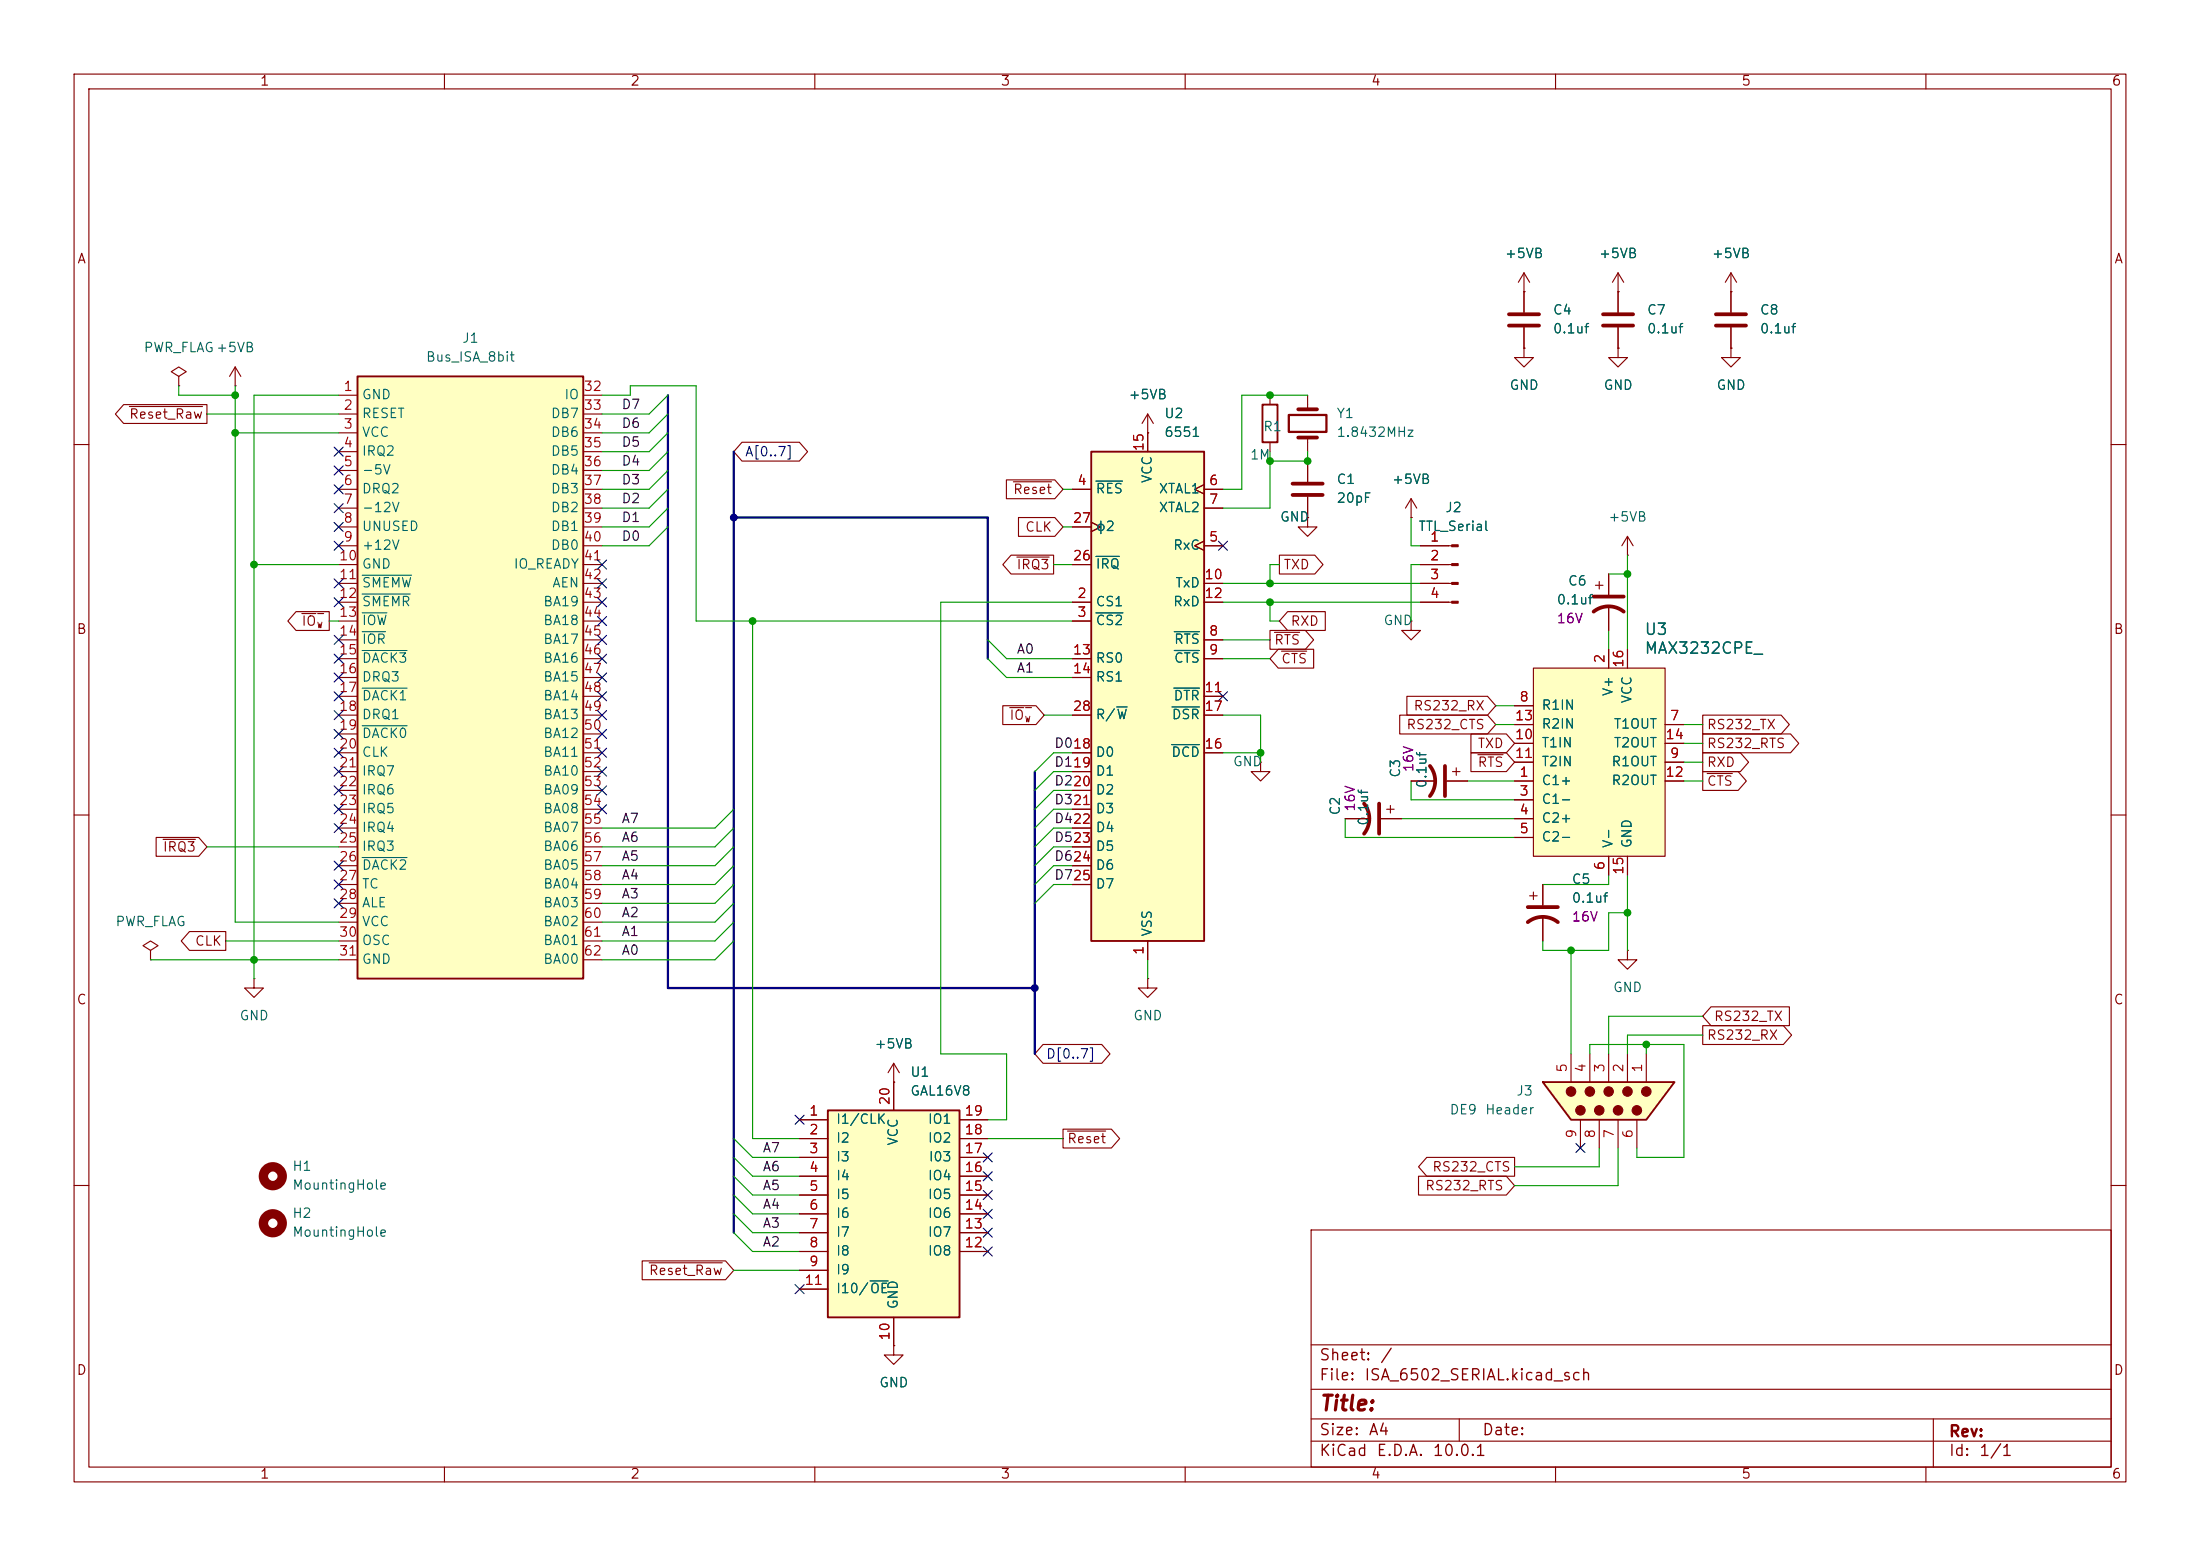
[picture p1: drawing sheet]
<svg xmlns="http://www.w3.org/2000/svg" width="297mm" height="210mm" viewBox="0 0 297 210" stroke-linecap="round" stroke-linejoin="round" font-family="sans-serif">
<g fill="none" stroke="#840000" stroke-width=".15">
<path d="M10 10h277v190h-277zM12 12h273v186h-273zM60 10v2M110 10v2M160 10v2M210 10v2M260 10v2M205.7 39.4h.1M205.7 36.8l-.7 1.3M205.7 36.8l.8 1.3M205.7 36.8v5.4M218.4 39.4h.1"/>
<path d="M218.4 36.8l-.7 1.3M218.4 36.8l.8 1.3M218.4 36.8v2.6M31.7 52.1h.1M31.7 49.5l-.7 1.3M31.7 49.5l.8 1.3M31.7 49.5v2.6M205.7 47v1.3h1.3l-1.3 1.2-1.2-1.2h1.2M205.7 47h.1M205.7 44.2v2.8M218.4 47v1.3h1.3l-1.3 1.2-1.2-1.2h1.2M218.4 47h.1"/>
<path d="M10 60h2M176.5 69.9v1.2h1.3l-1.3 1.3-1.2-1.3h1.2M176.5 69.9h.1M215.4 79h1M215.9 78.5v1M217.2 77.5v2.8M285 60h2M190.5 83.8v1.3h1.3l-1.3 1.3-1.3-1.3h1.3M190.5 83.8h.1M217.2 81.8v3.3M10 110h2M285 110h2"/>
<path d="M34.3 132.1v1.3h1.3l-1.3 1.2-1.3-1.2h1.3M34.3 132.1h.1M120.6 146.1h.1M120.6 143.5l-.7 1.3M120.6 143.5l.8 1.3M120.6 143.5v2.6M10 160h2M177 166h108v32h-108zM285 160h2M60 198v2M110 198v2M120.6 181.6v1.3h1.3l-1.3 1.3-1.2-1.3h1.2"/>
<path d="M120.6 181.6h.1M160 198v2M177 194.5h108M177 191.5h108M177 187.5h108M177 181.5h108M197 191.5v3M210 198v2M260 198v2M261 191.5v6.5"/>
</g>
<path d="M203.7 42.4h4.1M203.7 43.9h4.1M215.1 82.6a3.3 3.3 0 0 1 4.1 0M215.1 80.5h4.1" fill="none" stroke="#840000" stroke-width=".51"/>
<circle cx="36.8" cy="158.7" r="1.27" fill="none" stroke="#840000" stroke-width="1.3"/>
<path d="M208.3 146.1h17.8l-3.9 5h-10.1z" fill="#ffffc2"/>
<path d="M208.3 146.1h17.8l-3.9 5h-10.1z" fill="none" stroke="#840000" stroke-width=".25"/>
<g fill="#840000" stroke="#840000" stroke-width=".15">
<path d="M196 73.5h.8v.3h-.8z"/>
<path d="M196 76.1h.8v.2h-.8z"/>
<path d="M196 78.6h.8v.3h-.8z"/>
<path d="M196 81.2h.8v.2h-.8z"/>
<circle cx="222.2" cy="147.3" r=".63"/>
<circle cx="219.7" cy="147.3" r=".63"/>
<circle cx="217.2" cy="147.3" r=".63"/>
<circle cx="214.6" cy="147.3" r=".63"/>
<circle cx="212.1" cy="147.3" r=".63"/>
<circle cx="221" cy="149.9" r=".63"/>
<circle cx="218.4" cy="149.9" r=".63"/>
<circle cx="215.9" cy="149.9" r=".63"/>
<circle cx="213.4" cy="149.9" r=".63"/>
</g>
<g fill="none" stroke="#840000" stroke-width=".15">
<path d="M233.7 39.4v2.8M154.9 58.4h.1M154.9 55.9l-.7 1.3M154.9 55.9l.8 1.3M154.9 55.9v2.5M233.7 47v1.3h1.2l-1.2 1.2-1.3-1.2h1.3M233.7 47h.1M233.7 44.2v2.8M191.8 73.7h4.2M191.8 76.2h4.2M191.8 78.7h4.2M219.7 74.9h.1"/>
<path d="M219.7 72.4v2.5M219.7 72.4l-.8 1.3M219.7 72.4l.8 1.3M191.8 81.3h4.2M154.9 132.1v1.3h1.3l-1.3 1.2-1.2-1.2h1.2M154.9 132.1h.1M219.7 128.3v1.2h1.3l-1.3 1.3-1.3-1.3h1.3M219.7 128.3h.1M212.1 142.2v3.9M213.4 151.1v3.8M214.6 142.2v3.9M215.9 151.1v3.8"/>
<path d="M217.2 142.2v3.9M218.4 151.1v3.8M219.7 142.2v3.9M221 151.1v3.8M222.2 142.2v3.9"/>
</g>
<path d="M231.6 42.4h4.1M231.6 43.9h4.1" fill="none" stroke="#840000" stroke-width=".51"/>
<circle cx="36.8" cy="165.1" r="1.27" fill="none" stroke="#840000" stroke-width="1.3"/>
<path d="M207 90.2h17.8v25.4h-17.8z" fill="#ffffc2"/>
<g fill="none" stroke="#840000" stroke-width=".15">
<path d="M204.5 97.8h2.5M204.5 95.3h2.5M207 90.2h17.8v25.4h-17.8zM217.2 87.6v2.6M219.7 87.6v2.6M224.8 97.8h2.5M204.5 105.4h2.5M204.5 108h2.5M204.5 110.5h2.5M204.5 113h2.5M204.5 102.9h2.5M204.5 100.3h2.5"/>
<path d="M217.2 115.6v2.5M219.7 115.6v2.5M224.8 105.4h2.5M224.8 102.9h2.5M224.8 100.3h2.5"/>
</g>
<path d="M147.3 61h15.3v66h-15.3z" fill="#ffffc2"/>
<path d="M147.3 61h15.3v66h-15.3z" fill="none" stroke="#840000" stroke-width=".25"/>
<g fill="none" stroke="#840000" stroke-width=".15">
<path d="M154.9 58.4v2.6M144.8 66h2.5M144.8 76.2h2.5M144.8 71.1h2.5M147.3 70.5l1.3 .6-1.3 .7M162.6 73l-1.3 .7 1.3 .6M162.6 65.4l-1.3 .6 1.3 .7M162.6 66h2.5M162.6 73.7h2.5M162.6 68.6h2.5M162.6 78.7h2.5M144.8 81.3h2.5"/>
<path d="M144.8 83.8h2.5M144.8 88.9h2.5M144.8 91.4h2.5M144.8 96.5h2.5M162.6 81.3h2.5M162.6 86.4h2.5M162.6 88.9h2.5M162.6 94h2.5M162.6 96.5h2.5M144.8 101.6h2.5M144.8 104.1h2.5M144.8 106.7h2.5"/>
<path d="M144.8 109.2h2.5M144.8 111.8h2.5M144.8 114.3h2.5M144.8 116.8h2.5M144.8 119.4h2.5M162.6 101.6h2.5M170.2 102.9v1.2h1.2l-1.2 1.3-1.3-1.3h1.3M170.2 102.9h.1M181.6 110.5h3.3M186.4 110.5h2.8M187.2 109.2h1M187.7 108.7v1"/>
<path d="M190.5 105.4h3.3M195.3 105.4h2.8M196.1 104.1h1M196.6 103.6v1M208.3 119.4v2.8M20.3 128.3l1-.7-1-.6-1 .6 1 .7v1.2M20.3 129.5h.1M154.9 127v2.5M206.5 120.9h1M207 120.4v1M208.3 123.7v3.3"/>
</g>
<path d="M148 64.9h3.5M148 75.1h3.1M148 82.7h3.6M150.8 95.4h1.4M158.2 95.4h3.7M158.5 92.9h3.4M158.5 85.3h3.4M158.5 87.8h3.4M158.2 100.5h3.7" fill="none" stroke="#006464" stroke-width=".15"/>
<path d="M184.1 108.5a3.3 3.3 0 0 1 0 4M186.2 108.5v4M193 103.4a3.3 3.3 0 0 1 0 4M195.1 103.4v4M206.2 124.5a3.3 3.3 0 0 1 4.1 0M206.2 122.4h4.1" fill="none" stroke="#840000" stroke-width=".51"/>
<path d="M111.8 149.9h17.7v27.9h-17.7z" fill="#ffffc2"/>
<path d="M111.8 149.9h17.7v27.9h-17.7z" fill="none" stroke="#840000" stroke-width=".25"/>
<g fill="none" stroke="#840000" stroke-width=".15">
<path d="M233.7 39.4h.1M233.7 36.8l-.8 1.3M233.7 36.8l.7 1.3M233.7 36.8v2.6M176.5 62.2v2.8M176.5 67.1v2.8M107.9 151.1h3.9M107.9 153.7h3.9M107.9 156.2h3.9M107.9 158.8h3.9M120.6 146.1v3.8M129.5 151.1h3.8"/>
<path d="M129.5 153.7h3.8M129.5 156.2h3.8M129.5 158.8h3.8M107.9 161.3h3.9M107.9 163.8h3.9M107.9 166.4h3.9M107.9 168.9h3.9M107.9 171.5h3.9M107.9 174h3.9M120.6 177.8v3.8M129.5 161.3h3.8M129.5 163.8h3.8"/>
<path d="M129.5 166.4h3.8M129.5 168.9h3.8"/>
</g>
<path d="M117.5 172.9h2.4" fill="none" stroke="#006464" stroke-width=".15"/>
<path d="M174.5 65.3h4.1M174.5 66.8h4.1" fill="none" stroke="#840000" stroke-width=".51"/>
<path d="M48.3 50.8h30.4v81.3h-30.4z" fill="#ffffc2"/>
<path d="M48.3 50.8h30.4v81.3h-30.4zM170.4 54.6h2.1v5.1h-2.1z" fill="none" stroke="#840000" stroke-width=".25"/>
<g fill="none" stroke="#840000" stroke-width=".15">
<path d="M205.7 39.4h.1M205.7 39.4v2.8M218.4 39.4h.1M218.4 39.4v2.8M233.7 39.4h.1M233.7 39.4v2.8M16.7 54.6h11.2v2.6h-11.2l-1.1-1.3zM17.5 54.9h9.8M24.1 50.8l1-.6-1-.7-1 .7 1 .6v1.3M24.1 52.1h.1M45.7 53.3h2.6M45.7 55.9h2.6"/>
<path d="M45.7 58.4h2.6M78.7 53.3h2.6M78.7 55.9h2.6M78.7 58.4h2.6M100.2 59.7h7.7l1.1 1.3-1.1 1.2h-7.7l-1.1-1.2zM154.9 58.4h.1M154.9 58.4v2.6M171.4 53.3v1.3M171.4 59.7v1.3M176.5 53.3v1.9M176.5 59.1v1.9M205.7 47h.1"/>
<path d="M205.7 44.2v2.8M218.4 47h.1M218.4 44.2v2.8M233.7 47h.1M233.7 44.2v2.8M45.7 61h2.6M45.7 63.5h2.6M45.7 66h2.6M45.7 68.6h2.6M45.7 71.1h2.6M45.7 73.7h2.6M45.7 76.2h2.6"/>
<path d="M45.7 78.7h2.6M78.7 61h2.6M78.7 63.5h2.6M78.7 66h2.6M78.7 68.6h2.6M78.7 71.1h2.6M78.7 73.7h2.6M78.7 76.2h2.6M78.7 78.7h2.6M135.9 64.8h6.5l1.1 1.2-1.1 1.3h-6.5zM136.5 74.9h5.7v2.6h-5.7l-1.1-1.3zM136.8 65h5.2"/>
<path d="M137.3 75.2h4.3M137.5 69.8h4.9l1.1 1.3-1.1 1.3h-4.9zM144.8 66h2.5M144.8 71.1h2.5M144.8 76.2h2.5M147.3 70.5l1.3 .6-1.3 .7M162.6 73l-1.3 .7 1.3 .6M162.6 65.4l-1.3 .6 1.3 .7M162.6 66h2.5M162.6 68.6h2.5M162.6 73.7h2.5M162.6 78.7h2.5"/>
<path d="M172.7 74.9h4.8l1.1 1.3-1.1 1.3h-4.8zM176.5 69.9h.1M176.5 62.2v2.8M176.5 67.1v2.8M190.5 69.9h.1M190.5 67.3l-.8 1.3M190.5 67.3l.8 1.3M190.5 67.3v2.6M191.8 73.7h3.8M191.8 76.2h3.8M191.8 78.7h3.8M217.2 77.5v2.8"/>
<path d="M40 82.5h4.4v2.6h-4.4l-1.1-1.3zM40.8 82.8h1.8M42.9 82.8h.8M45.7 81.3h2.6M45.7 83.8h2.6M45.7 86.4h2.6M45.7 88.9h2.6M45.7 91.4h2.6M45.7 94h2.6M45.7 96.5h2.6M45.7 99.1h2.6M78.7 81.3h2.6"/>
<path d="M78.7 83.8h2.6M78.7 86.4h2.6M78.7 88.9h2.6M78.7 91.4h2.6M78.7 94h2.6M78.7 96.5h2.6M78.7 99.1h2.6M135.4 95.2h4.5l1.1 1.3-1.1 1.3h-4.5zM136.3 95.5h1.9M138.5 95.5h.8M144.8 81.3h2.5M144.8 83.8h2.5"/>
<path d="M144.8 88.9h2.5M144.8 91.4h2.5M144.8 96.5h2.5M162.6 81.3h2.5M162.6 86.4h2.5M162.6 88.9h2.5M162.6 94h2.5M162.6 96.5h2.5M171.4 85.1h4.8l1.1 1.3-1.1 1.2h-4.8zM172.1 85.3h3.3M172.6 87.6h4.7v2.6h-4.7l-1.2-1.3zM173 87.9h3.4"/>
<path d="M173.8 82.5h5.1v2.6h-5.1l-1.1-1.3zM189 96.5h11.8l1.1 1.3-1.1 1.3h-11.8zM189.9 94h10.9l1.1 1.3-1.1 1.2h-10.9zM191.8 81.3h3.8M198.6 99.1h4.8l1.1 1.2-1.1 1.3h-4.8zM204.5 97.8h2.5M204.5 95.3h2.5M217.2 81.8v3.3M217.2 87.6v2.6M219.7 87.6v2.6M224.8 97.8h2.5M229.9 96.5h10.6l1.1 1.3-1.1 1.3h-10.6z"/>
<path d="M229.9 99.1h11.8l1.1 1.2-1.1 1.3h-11.8zM21.1 113h5.7l1.1 1.3-1.1 1.3h-5.7zM22 113.3h4.4M45.7 101.6h2.6M45.7 104.1h2.6M45.7 106.7h2.6M45.7 109.2h2.6M45.7 111.8h2.6M45.7 114.3h2.6M45.7 116.8h2.6M45.7 119.4h2.6M78.7 101.6h2.6"/>
<path d="M78.7 104.1h2.6M78.7 106.7h2.6M78.7 109.2h2.6M78.7 111.8h2.6M78.7 114.3h2.6M78.7 116.8h2.6M78.7 119.4h2.6M144.8 101.6h2.5M144.8 104.1h2.5M144.8 106.7h2.5M144.8 109.2h2.5M144.8 111.8h2.5"/>
<path d="M144.8 114.3h2.5M144.8 116.8h2.5M144.8 119.4h2.5M162.6 101.6h2.5M181.6 110.5h3.3M186.4 110.5h2.8M190.5 105.4h3.3M195.3 105.4h2.8M198.6 101.6h4.8l1.1 1.3-1.1 1.2h-4.8zM199.5 101.9h3.4M204.5 105.4h2.5M204.5 108h2.5"/>
<path d="M204.5 110.5h2.5M204.5 113h2.5M204.5 102.9h2.5M204.5 100.3h2.5M208.3 119.4v2.8M217.2 115.6v2.5M219.7 115.6v2.5M224.8 105.4h2.5M224.8 102.9h2.5M224.8 100.3h2.5M229.9 101.6h5.1l1.1 1.3-1.1 1.2h-5.1zM229.9 104.1h4.8l1.1 1.3-1.1 1.3h-4.8z"/>
<path d="M230.5 104.4h3.4M25.6 125.7h4.9v2.6h-4.9l-1.1-1.3zM45.7 121.9h2.6M45.7 124.5h2.6M45.7 127h2.6M45.7 129.5h2.6M78.7 121.9h2.6M78.7 124.5h2.6M78.7 127h2.6M78.7 129.5h2.6M154.9 127v2.5M208.3 123.7v3.3"/>
<path d="M229.9 138.4h10.9l1.1 1.3-1.1 1.3h-10.9zM231 135.9h10.6v2.5h-10.6l-1.1-1.2zM107.9 151.1h3.9M107.9 153.7h3.9M107.9 156.2h3.9M107.9 158.8h3.9M120.6 146.1h.1M120.6 146.1v3.8M129.5 151.1h3.8M129.5 153.7h3.8M129.5 156.2h3.8M129.5 158.8h3.8"/>
<path d="M140.8 141h7.9l1.1 1.2-1.1 1.3h-7.9l-1.1-1.3zM143.5 152.4h6.5l1.2 1.3-1.2 1.2h-6.5zM144.1 152.7h5.2M191.5 158.7h11.9l1.1 1.3-1.1 1.3h-11.9zM192.6 156.2h11.9v2.6h-11.9l-1.1-1.3zM86.7 170.2h11.2l1.2 1.3-1.2 1.2h-11.2zM87.6 170.4h9.9M107.9 161.3h3.9M107.9 163.8h3.9M107.9 166.4h3.9M107.9 168.9h3.9M107.9 171.5h3.9"/>
<path d="M107.9 174h3.9M120.6 177.8v3.8M129.5 161.3h3.8M129.5 163.8h3.8M129.5 166.4h3.8M129.5 168.9h3.8M120.6 181.6h.1"/>
</g>
<g fill="none" stroke="#006464" stroke-width=".15">
<path d="M48.9 77.6h6.7M148 64.9h3.5M148 75.1h3.1M48.9 80.2h6.5M48.9 82.7h3.3M48.9 85.3h3.1M48.9 87.8h6.1M48.9 92.9h6.1M48.9 98h6.1M148 82.7h3.6M150.8 95.4h1.4M158.2 95.4h3.7"/>
<path d="M158.5 92.9h3.4M158.5 85.3h3.4M158.5 87.8h3.4M48.9 115.7h6.1M158.2 100.5h3.7M117.5 172.9h2.4"/>
</g>
<path d="M175.3 59.1h2.5M175.3 55.2h2.5M216.4 42.4h4.1M216.4 43.9h4.1" fill="none" stroke="#840000" stroke-width=".51"/>
<path d="M174 56h5.1v2.3h-5.1z" fill="none" stroke="#840000" stroke-width=".3"/>
<path d="M90.2 53.3v80.1h49.5M99.1 61v105.4M99.1 69.9h34.2v19M139.7 104.1v38.1" fill="none" stroke="#000084" stroke-width=".3"/>
<g fill="none" stroke="#009600" stroke-width=".15">
<path d="M24.1 52.1v1.2h7.6M27.9 55.9h17.8M31.7 52.1v72.4h14M31.7 58.4h14M45.7 53.3h-11.4v78.8M81.3 53.3h3.8v-1.2h8.9v31.7h50.8M90.2 55.9l-2.6 2.5h-6.3M90.2 53.3l-2.6 2.6h-6.3M90.2 58.4l-2.6 2.6h-6.3M176.5 53.3h-8.9v12.7h-2.5M34.3 76.2h11.4M90.2 68.6l-2.6 2.5h-6.3"/>
<path d="M90.2 63.5l-2.6 2.5h-6.3M90.2 66l-2.6 2.6h-6.3M90.2 71.1l-2.6 2.6h-6.3M90.2 61l-2.6 2.5h-6.3M142.2 76.2h2.6M143.5 71.1h1.3M143.5 66h1.3M165.1 78.7h26.7M171.4 61v7.6h-6.3M172.7 76.2h-1.3v2.5M176.5 61v1.2h-5.1M190.5 69.9v3.8h1.3"/>
<path d="M191.8 76.2h-1.3v7.6M217.2 77.5h2.5M219.7 74.9v12.7M44.4 83.8h1.3M101.6 83.8v69.9h6.3M133.3 86.4l2.6 2.5h8.9M133.3 88.9l2.6 2.5h8.9M141 96.5h3.8M144.8 81.3h-17.8v60.9h8.9v8.9h-2.6M165.1 96.5h5.1v6.4M165.1 88.9h6.3M165.1 81.3h26.7"/>
<path d="M165.1 86.4h6.3M171.4 81.3v2.5h1.3M201.9 97.8h2.6M201.9 95.3h2.6M217.2 85.1v2.5M227.3 97.8h2.6M27.9 114.3h17.8M99.1 114.3l-2.6 2.5h-15.2M99.1 116.8l-2.6 2.6h-15.2M99.1 111.8l-2.6 2.5h-15.2M99.1 109.2l-2.6 2.6h-15.2M99.1 119.4l-2.6 2.5h-15.2"/>
<path d="M144.8 116.8h-2.6l-2.5 2.6M144.8 119.4h-2.6l-2.5 2.5M144.8 101.6h-2.6l-2.5 2.5M144.8 106.7h-2.6l-2.5 2.5M144.8 109.2h-2.6l-2.5 2.6M144.8 114.3h-2.6l-2.5 2.5M144.8 104.1h-2.6l-2.5 2.6M144.8 111.8h-2.6l-2.5 2.5M165.1 101.6h5.1M181.6 110.5v2.5h22.9M189.2 110.5h15.3M190.5 105.4v2.6h14"/>
<path d="M198.1 105.4h6.4M217.2 118.1v1.3h-8.9M219.7 118.1v10.2M227.3 105.4h2.6M227.3 102.9h2.6M227.3 100.3h2.6M20.3 129.5h25.4M30.5 127h15.2M99.1 121.9l-2.6 2.6h-15.2M99.1 124.5l-2.6 2.5h-15.2M99.1 127l-2.6 2.5h-15.2M154.9 129.5v2.6"/>
<path d="M212.1 128.3v13.9M219.7 123.2h-2.5v5.1h-8.9v-1.3M229.9 139.7h-10.2v2.5M229.9 137.2h-12.7v5M99.1 153.7l2.5 2.5h6.3M99.1 156.2l2.5 2.6h6.3M99.1 158.8l2.5 2.5h6.3M133.3 153.7h10.2M214.6 142.2v-1.2h12.7v15.2h-6.3v-1.3M215.9 154.9v2.6h-11.4M218.4 154.9v5.1h-13.9M222.2 141v1.2"/>
<path d="M99.1 166.4l2.5 2.5h6.3M99.1 171.5h8.8M99.1 161.3l2.5 2.5h6.3M99.1 163.8l2.5 2.6h6.3"/>
</g>
<g fill="none" stroke="#000084" stroke-width=".15">
<path d="M45.1 65.4l1.2 1.2M45.1 70.5l1.2 1.2M45.1 73.1l1.2 1.2M45.1 68l1.2 1.2M45.1 78.1l1.2 1.2M45.1 60.4l1.2 1.2M45.1 62.9l1.2 1.2M46.3 65.4l-1.2 1.2M46.3 70.5l-1.2 1.2M46.3 73.1l-1.2 1.2M46.3 68l-1.2 1.2M46.3 78.1l-1.2 1.2"/>
<path d="M46.3 60.4l-1.2 1.2M46.3 62.9l-1.2 1.2M80.7 75.6l1.2 1.2M80.7 78.1l1.2 1.2M81.9 75.6l-1.2 1.2M81.9 78.1l-1.2 1.2M164.5 73.1l1.2 1.2M165.7 73.1l-1.2 1.2M45.1 88.3l1.2 1.2M45.1 93.4l1.2 1.2M45.1 90.8l1.2 1.2M45.1 80.7l1.2 1.2"/>
<path d="M45.1 98.5l1.2 1.2M45.1 95.9l1.2 1.2M45.1 85.8l1.2 1.2M46.3 88.3l-1.2 1.2M46.3 93.4l-1.2 1.2M46.3 90.8l-1.2 1.2M46.3 80.7l-1.2 1.2M46.3 98.5l-1.2 1.2M46.3 95.9l-1.2 1.2M46.3 85.8l-1.2 1.2M80.7 93.4l1.2 1.2M80.7 83.2l1.2 1.2"/>
<path d="M80.7 88.3l1.2 1.2M80.7 90.8l1.2 1.2M80.7 85.8l1.2 1.2M80.7 80.7l1.2 1.2M80.7 98.5l1.2 1.2M80.7 95.9l1.2 1.2M81.9 93.4l-1.2 1.2M81.9 83.2l-1.2 1.2M81.9 88.3l-1.2 1.2M81.9 80.7l-1.2 1.2M81.9 90.8l-1.2 1.2M81.9 85.8l-1.2 1.2"/>
<path d="M81.9 98.5l-1.2 1.2M81.9 95.9l-1.2 1.2M164.5 93.4l1.2 1.2M165.7 93.4l-1.2 1.2M45.1 116.2l1.2 1.2M45.1 111.2l1.2 1.2M45.1 103.5l1.2 1.2M45.1 108.6l1.2 1.2M45.1 106.1l1.2 1.2M45.1 101l1.2 1.2M45.1 118.8l1.2 1.2M46.3 118.8l-1.2 1.2"/>
<path d="M46.3 116.2l-1.2 1.2M46.3 111.2l-1.2 1.2M46.3 103.5l-1.2 1.2M46.3 108.6l-1.2 1.2M46.3 106.1l-1.2 1.2M46.3 101l-1.2 1.2M80.7 103.5l1.2 1.2M80.7 108.6l1.2 1.2M80.7 101l1.2 1.2M80.7 106.1l1.2 1.2M81.9 103.5l-1.2 1.2M81.9 108.6l-1.2 1.2"/>
<path d="M81.9 101l-1.2 1.2M81.9 106.1l-1.2 1.2M45.1 121.3l1.2 1.2M46.3 121.3l-1.2 1.2M107.3 150.5l1.3 1.2M108.6 150.5l-1.3 1.2M132.7 158.1l1.3 1.3M132.7 155.6l1.3 1.2M134 158.1l-1.3 1.3M134 155.6l-1.3 1.2M212.8 154.3l1.2 1.2M214 154.3l-1.2 1.2"/>
<path d="M107.3 173.4l1.3 1.2M108.6 173.4l-1.3 1.2M132.7 168.3l1.3 1.2M132.7 165.8l1.3 1.2M132.7 163.2l1.3 1.2M132.7 160.7l1.3 1.2M134 168.3l-1.3 1.2M134 165.8l-1.3 1.2M134 163.2l-1.3 1.2M134 160.7l-1.3 1.2"/>
</g>
<g fill="#009600" stroke="#009600" stroke-width=".14">
<circle cx="212.1" cy="128.3" r=".46"/>
<circle cx="222.2" cy="141" r=".46"/>
<circle cx="171.4" cy="53.3" r=".46"/>
<circle cx="171.4" cy="62.2" r=".46"/>
<circle cx="176.5" cy="62.2" r=".46"/>
<circle cx="171.4" cy="81.3" r=".46"/>
<circle cx="101.6" cy="83.8" r=".46"/>
<circle cx="219.7" cy="123.2" r=".46"/>
<circle cx="219.7" cy="77.5" r=".46"/>
<circle cx="171.4" cy="78.7" r=".46"/>
<circle cx="170.2" cy="101.6" r=".46"/>
<circle cx="31.7" cy="53.3" r=".46"/>
<circle cx="31.7" cy="58.4" r=".46"/>
<circle cx="34.3" cy="76.2" r=".46"/>
<circle cx="34.3" cy="129.5" r=".46"/>
</g>
<g fill="#000084" stroke="#000084" stroke-width=".14">
<circle cx="99.1" cy="69.9" r=".46"/>
<circle cx="139.7" cy="133.4" r=".46"/>
</g>
<text font-size="2" fill="#840000" x="178" y="190.9">Title:</text>
<g font-size="1.5" fill="#006464">
<text x="221.9" y="86.1">U3</text>
<text x="221.9" y="88.6">MAX3232CPE_</text>
</g>
<g font-size="1.5" fill="#840000">
<text x="178" y="184">Sheet:</text>
<text x="186.2" y="184">/</text>
<text x="178" y="186.7">File:</text>
<text x="184.1" y="186.7">ISA_6502_SERIAL.kicad_sch</text>
<text x="178" y="196.9">KiCad</text>
<text x="178" y="194.1">Size:</text>
<text x="184.7" y="194.1">A4</text>
<text x="185.7" y="196.9">E.D.A.</text>
<text x="193.3" y="196.9">10.0.1</text>
<text x="200" y="194.1">Date:</text>
<text x="263" y="194.3">Rev:</text>
<text x="263" y="196.9">Id:</text>
<text x="267.1" y="196.9">1/1</text>
</g>
<g font-size="1.3" fill="#840000">
<text x="35" y="11.9">1</text>
<text x="85" y="11.9">2</text>
<text x="135" y="11.9">3</text>
<text x="185" y="11.9">4</text>
<text x="235" y="11.9">5</text>
<text x="285" y="11.9">6</text>
<text x="10.3" y="35.9">A</text>
<text x="285.3" y="35.9">A</text>
<text x="17.3" y="56.8">Reset_Raw</text>
<text x="136.7" y="67">Reset</text>
<text x="137.1" y="77.2">IRQ3</text>
<text x="138.3" y="72.1">CLK</text>
<text x="173.2" y="77.2">TXD</text>
<text x="10.3" y="85.9">B</text>
<text x="40.6" y="84.8">IO</text>
<text x="171.9" y="87.3">RTS</text>
<text x="172.9" y="89.9">CTS</text>
<text x="174.1" y="84.8">RXD</text>
<text x="285.3" y="85.9">B</text>
<text x="136.2" y="97.5">IO</text>
<text x="189.8" y="98.7">RS232_CTS</text>
<text x="190.7" y="96.2">RS232_RX</text>
<text x="199.4" y="101.3">TXD</text>
<text x="230.3" y="98.7">RS232_TX</text>
<text x="230.3" y="101.3">RS232_RTS</text>
<text x="199.4" y="103.8">RTS</text>
<text x="230.3" y="103.8">RXD</text>
<text x="230.3" y="106.4">CTS</text>
<text x="21.9" y="115.3">IRQ3</text>
<text x="26.2" y="128">CLK</text>
<text x="10.3" y="135.9">C</text>
<text x="285.3" y="135.9">C</text>
<text x="230.3" y="140.7">RS232_RX</text>
<text x="231.3" y="138.1">RS232_TX</text>
<text x="144" y="154.6">Reset</text>
<text x="192.3" y="161">RS232_RTS</text>
<text x="193.3" y="158.4">RS232_CTS</text>
<text x="87.5" y="172.4">Reset_Raw</text>
<text x="10.3" y="185.9">D</text>
<text x="285.3" y="185.9">D</text>
<text x="35" y="199.9">1</text>
<text x="85" y="199.9">2</text>
<text x="135" y="199.9">3</text>
<text x="185" y="199.9">4</text>
<text x="235" y="199.9">5</text>
<text x="285" y="199.9">6</text>
</g>
<g font-size="1.3" fill="#006464">
<text x="203.1" y="35.2">+5VB</text>
<text x="215.8" y="35.2">+5VB</text>
<text x="231" y="35.2">+5VB</text>
<text x="19.3" y="47.9">PWR_FLAG+5VB</text>
<text x="62.3" y="46.6">J1</text>
<text x="209.6" y="42.8">C4</text>
<text x="209.6" y="45.3">0.1uf</text>
<text x="222.3" y="42.8">C7</text>
<text x="222.3" y="45.3">0.1uf</text>
<text x="237.5" y="42.8">C8</text>
<text x="237.5" y="45.3">0.1uf</text>
<text x="57.4" y="49.1">Bus_ISA_8bit</text>
<text x="203.7" y="52.9">GND</text>
<text x="216.4" y="52.9">GND</text>
<text x="231.6" y="52.9">GND</text>
<text x="48.8" y="54.2">GND</text>
<text x="48.8" y="56.7">RESET</text>
<text x="48.8" y="59.3">VCC</text>
<text x="74.3" y="56.7">DB7</text>
<text x="74.3" y="59.3">DB6</text>
<text x="76.1" y="54.2">IO</text>
<text x="152.3" y="54.2">+5VB</text>
<text x="157.1" y="56.7">U2</text>
<text x="157.1" y="59.3">6551</text>
<text x="170.4" y="58.5">R1</text>
<text x="180.3" y="56.7">Y1</text>
<text x="180.3" y="59.3">1.8432MHz</text>
<text x="48.8" y="61.8">IRQ2</text>
<text x="48.8" y="64.4">-5V</text>
<text x="74.3" y="61.8">DB5</text>
<text x="74.3" y="64.4">DB4</text>
<text x="155.8" y="65.3" transform="rotate(-90 155.8 65.3)">VCC</text>
<text x="168.7" y="62.3">1M</text>
<text x="180.3" y="65.6">C1</text>
<text x="187.8" y="65.6">+5VB</text>
<text x="48.8" y="66.9">DRQ2</text>
<text x="48.8" y="69.4">-12V</text>
<text x="48.8" y="72">UNUSED</text>
<text x="74.3" y="66.9">DB3</text>
<text x="74.3" y="69.4">DB2</text>
<text x="74.3" y="72">DB1</text>
<text x="147.8" y="66.9">RES</text>
<text x="147.8" y="72">ϕ2</text>
<text x="156.3" y="66.9">XTAL1</text>
<text x="156.3" y="69.4">XTAL2</text>
<text x="172.7" y="70.7">GND</text>
<text x="180.3" y="68.2">20pF</text>
<text x="191.4" y="72">TTL_Serial</text>
<text x="195" y="69.4">J2</text>
<text x="217" y="70.7">+5VB</text>
<text x="48.8" y="74.5">+12V</text>
<text x="48.8" y="77.1">GND</text>
<text x="69.3" y="77.1">IO_READY</text>
<text x="74.3" y="74.5">DB0</text>
<text x="147.8" y="77.1">IRQ</text>
<text x="158.3" y="74.5">RxC</text>
<text x="48.8" y="79.6">SMEMW</text>
<text x="48.8" y="82.1">SMEMR</text>
<text x="73.3" y="82.1">BA19</text>
<text x="74.5" y="79.6">AEN</text>
<text x="147.8" y="82.1">CS1</text>
<text x="158.3" y="82.1">RxD</text>
<text x="158.6" y="79.6">TxD</text>
<text x="210.1" y="81.9">0.1uf</text>
<text x="211.6" y="79.3">C6</text>
<text x="48.8" y="84.7">IOW</text>
<text x="48.8" y="87.2">IOR</text>
<text x="48.8" y="89.8">DACK3</text>
<text x="73.3" y="84.7">BA18</text>
<text x="73.3" y="87.2">BA17</text>
<text x="73.3" y="89.8">BA16</text>
<text x="147.8" y="84.7">CS2</text>
<text x="147.8" y="89.8">RS0</text>
<text x="158.4" y="87.2">RTS</text>
<text x="158.4" y="89.8">CTS</text>
<text x="186.7" y="84.7">GND</text>
<text x="48.8" y="92.3">DRQ3</text>
<text x="48.8" y="94.8">DACK1</text>
<text x="73.3" y="92.3">BA15</text>
<text x="73.3" y="94.8">BA14</text>
<text x="147.8" y="92.3">RS1</text>
<text x="158.3" y="94.8">DTR</text>
<text x="218" y="94.1" transform="rotate(-90 218 94.1)">V+</text>
<text x="220.6" y="95" transform="rotate(-90 220.6 95)">VCC</text>
<text x="48.8" y="97.4">DRQ1</text>
<text x="48.8" y="99.9">DACK0</text>
<text x="73.3" y="97.4">BA13</text>
<text x="73.3" y="99.9">BA12</text>
<text x="147.8" y="97.4">R/W</text>
<text x="158.1" y="97.4">DSR</text>
<text x="208" y="96.1">R1IN</text>
<text x="208" y="101.2">T1IN</text>
<text x="208" y="98.7">R2IN</text>
<text x="217.8" y="98.7">T1OUT</text>
<text x="217.8" y="101.2">T2OUT</text>
<text x="48.8" y="102.5">CLK</text>
<text x="48.8" y="105">IRQ7</text>
<text x="48.8" y="107.5">IRQ6</text>
<text x="73.3" y="102.5">BA11</text>
<text x="73.3" y="105">BA10</text>
<text x="73.3" y="107.5">BA09</text>
<text x="147.8" y="102.5">D0</text>
<text x="147.8" y="105">D1</text>
<text x="147.8" y="107.5">D2</text>
<text x="158" y="102.5">DCD</text>
<text x="166.4" y="103.7">GND</text>
<text x="189.3" y="105.1" transform="rotate(-90 189.3 105.1)">C3</text>
<text x="192.9" y="106.5" transform="rotate(-90 192.9 106.5)">0.1uf</text>
<text x="208" y="106.3">C1+</text>
<text x="208" y="103.7">T2IN</text>
<text x="217.5" y="103.7">R1OUT</text>
<text x="217.5" y="106.3">R2OUT</text>
<text x="48.8" y="110.1">IRQ5</text>
<text x="48.8" y="112.6">IRQ4</text>
<text x="73.3" y="110.1">BA08</text>
<text x="73.3" y="112.6">BA07</text>
<text x="147.8" y="110.1">D3</text>
<text x="147.8" y="112.6">D4</text>
<text x="181.2" y="110.1" transform="rotate(-90 181.2 110.1)">C2</text>
<text x="185" y="111.5" transform="rotate(-90 185 111.5)">0.1uf</text>
<text x="208" y="108.8">C1-</text>
<text x="208" y="111.4">C2+</text>
<text x="208" y="113.9">C2-</text>
<text x="48.8" y="115.2">IRQ3</text>
<text x="48.8" y="117.7">DACK2</text>
<text x="73.3" y="115.2">BA06</text>
<text x="73.3" y="117.7">BA05</text>
<text x="147.8" y="115.2">D5</text>
<text x="147.8" y="117.7">D6</text>
<text x="212.1" y="119.6">C5</text>
<text x="218" y="114.6" transform="rotate(-90 218 114.6)">V-</text>
<text x="220.6" y="114.6" transform="rotate(-90 220.6 114.6)">GND</text>
<text x="15.5" y="125.3">PWR_FLAG</text>
<text x="48.8" y="120.2">TC</text>
<text x="48.8" y="122.8">ALE</text>
<text x="48.8" y="125.3">VCC</text>
<text x="73.3" y="120.2">BA04</text>
<text x="73.3" y="122.8">BA03</text>
<text x="73.3" y="125.3">BA02</text>
<text x="147.8" y="120.2">D7</text>
<text x="212.1" y="122.1">0.1uf</text>
<text x="48.8" y="127.9">OSC</text>
<text x="48.8" y="130.4">GND</text>
<text x="73.3" y="127.9">BA01</text>
<text x="73.3" y="130.4">BA00</text>
<text x="155.8" y="126.5" transform="rotate(-90 155.8 126.5)">VSS</text>
<text x="217.7" y="134.2">GND</text>
<text x="32.3" y="138">GND</text>
<text x="118" y="141.8">+5VB</text>
<text x="152.9" y="138">GND</text>
<text x="122.8" y="145.6">U1</text>
<text x="122.8" y="148.2">GAL16V8</text>
<text x="204.6" y="148.2">J3</text>
<text x="112.8" y="152">I1/CLK</text>
<text x="112.8" y="154.5">I2</text>
<text x="121.5" y="154.7" transform="rotate(-90 121.5 154.7)">VCC</text>
<text x="125.2" y="154.5">IO2</text>
<text x="125.2" y="152">IO1</text>
<text x="195.6" y="150.7">DE9</text>
<text x="200.4" y="150.7">Header</text>
<text x="39.4" y="158.3">H1</text>
<text x="39.4" y="160.9">MountingHole</text>
<text x="112.8" y="157.1">I3</text>
<text x="112.8" y="159.6">I4</text>
<text x="125.2" y="159.6">IO4</text>
<text x="125.3" y="157.1">I03</text>
<text x="39.4" y="164.7">H2</text>
<text x="39.4" y="167.2">MountingHole</text>
<text x="112.8" y="162.2">I5</text>
<text x="112.8" y="164.7">I6</text>
<text x="112.8" y="167.2">I7</text>
<text x="125.2" y="167.2">IO7</text>
<text x="125.2" y="164.7">IO6</text>
<text x="125.2" y="162.2">IO5</text>
<text x="112.8" y="169.8">I8</text>
<text x="112.8" y="172.3">I9</text>
<text x="125.2" y="169.8">IO8</text>
<text x="112.8" y="174.9">I10/OE</text>
<text x="121.5" y="176.8" transform="rotate(-90 121.5 176.8)">GND</text>
<text x="118.6" y="187.6">GND</text>
</g>
<g font-size="1.3" fill="#a90000">
<text x="46.3" y="53.1">1</text>
<text x="78.7" y="53.1">32</text>
<text x="46.3" y="55.6">2</text>
<text x="46.3" y="58.2">3</text>
<text x="78.7" y="55.6">33</text>
<text x="78.7" y="58.2">34</text>
<text x="46.3" y="60.7">4</text>
<text x="46.3" y="63.2">5</text>
<text x="46.3" y="65.8">6</text>
<text x="78.7" y="60.7">35</text>
<text x="78.7" y="63.2">36</text>
<text x="78.7" y="65.8">37</text>
<text x="145.3" y="65.8">4</text>
<text x="154.7" y="61" transform="rotate(-90 154.7 61)">15</text>
<text x="163.1" y="65.8">6</text>
<text x="46.3" y="68.3">7</text>
<text x="46.3" y="70.9">8</text>
<text x="78.7" y="68.3">38</text>
<text x="78.7" y="70.9">39</text>
<text x="144.7" y="70.9">27</text>
<text x="163.1" y="68.3">7</text>
<text x="45.7" y="75.9">10</text>
<text x="46.3" y="73.4">9</text>
<text x="78.7" y="73.4">40</text>
<text x="78.7" y="75.9">41</text>
<text x="144.7" y="75.9">26</text>
<text x="163.1" y="73.4">5</text>
<text x="193" y="73.4">1</text>
<text x="193" y="75.9">2</text>
<text x="45.7" y="78.5">11</text>
<text x="45.7" y="81">12</text>
<text x="45.7" y="83.6">13</text>
<text x="78.7" y="78.5">42</text>
<text x="78.7" y="81">43</text>
<text x="78.7" y="83.6">44</text>
<text x="145.3" y="81">2</text>
<text x="145.3" y="83.6">3</text>
<text x="162.5" y="78.5">10</text>
<text x="162.5" y="81">12</text>
<text x="193" y="78.5">3</text>
<text x="193" y="81">4</text>
<text x="45.7" y="86.1">14</text>
<text x="45.7" y="88.6">15</text>
<text x="78.7" y="86.1">45</text>
<text x="78.7" y="88.6">46</text>
<text x="144.7" y="88.6">13</text>
<text x="163.1" y="86.1">8</text>
<text x="163.1" y="88.6">9</text>
<text x="216.9" y="89.6" transform="rotate(-90 216.9 89.6)">2</text>
<text x="45.7" y="91.2">16</text>
<text x="45.7" y="93.7">17</text>
<text x="78.7" y="91.2">47</text>
<text x="78.7" y="93.7">48</text>
<text x="144.7" y="91.2">14</text>
<text x="162.5" y="93.7">11</text>
<text x="205" y="95">8</text>
<text x="219.5" y="90.2" transform="rotate(-90 219.5 90.2)">16</text>
<text x="45.7" y="96.3">18</text>
<text x="45.7" y="98.8">19</text>
<text x="45.7" y="101.3">20</text>
<text x="78.7" y="96.3">49</text>
<text x="78.7" y="98.8">50</text>
<text x="78.7" y="101.3">51</text>
<text x="144.7" y="96.3">28</text>
<text x="144.7" y="101.3">18</text>
<text x="162.5" y="101.3">16</text>
<text x="162.5" y="96.3">17</text>
<text x="204.4" y="100.1">10</text>
<text x="204.4" y="97.5">13</text>
<text x="224.7" y="100.1">14</text>
<text x="225.4" y="97.5">7</text>
<text x="45.7" y="103.9">21</text>
<text x="45.7" y="106.4">22</text>
<text x="78.7" y="103.9">52</text>
<text x="78.7" y="106.4">53</text>
<text x="144.7" y="103.9">19</text>
<text x="144.7" y="106.4">20</text>
<text x="204.4" y="102.6">11</text>
<text x="205" y="105.2">1</text>
<text x="205" y="107.7">3</text>
<text x="224.7" y="105.2">12</text>
<text x="225.4" y="102.6">9</text>
<text x="45.7" y="109">23</text>
<text x="45.7" y="111.5">24</text>
<text x="78.7" y="109">54</text>
<text x="78.7" y="111.5">55</text>
<text x="144.7" y="109">21</text>
<text x="144.7" y="111.5">22</text>
<text x="205" y="110.2">4</text>
<text x="205" y="112.8">5</text>
<text x="45.7" y="114">25</text>
<text x="45.7" y="116.6">26</text>
<text x="45.7" y="119.1">27</text>
<text x="78.7" y="114">56</text>
<text x="78.7" y="116.6">57</text>
<text x="78.7" y="119.1">58</text>
<text x="144.7" y="114">23</text>
<text x="144.7" y="116.6">24</text>
<text x="144.7" y="119.1">25</text>
<text x="216.9" y="117.5" transform="rotate(-90 216.9 117.5)">6</text>
<text x="219.5" y="118.2" transform="rotate(-90 219.5 118.2)">15</text>
<text x="45.7" y="121.7">28</text>
<text x="45.7" y="124.2">29</text>
<text x="78.7" y="121.7">59</text>
<text x="78.7" y="124.2">60</text>
<text x="45.7" y="126.7">30</text>
<text x="45.7" y="129.3">31</text>
<text x="78.7" y="126.7">61</text>
<text x="78.7" y="129.3">62</text>
<text x="154.7" y="129" transform="rotate(-90 154.7 129)">1</text>
<text x="120.4" y="149.3" transform="rotate(-90 120.4 149.3)">20</text>
<text x="211.8" y="144.9" transform="rotate(-90 211.8 144.9)">5</text>
<text x="214.4" y="144.9" transform="rotate(-90 214.4 144.9)">4</text>
<text x="216.9" y="144.9" transform="rotate(-90 216.9 144.9)">3</text>
<text x="219.5" y="144.9" transform="rotate(-90 219.5 144.9)">2</text>
<text x="222" y="144.9" transform="rotate(-90 222 144.9)">1</text>
<text x="109.1" y="150.9">1</text>
<text x="109.1" y="153.4">2</text>
<text x="109.1" y="156">3</text>
<text x="130.1" y="156">17</text>
<text x="130.1" y="153.4">18</text>
<text x="130.1" y="150.9">19</text>
<text x="213.1" y="153.7" transform="rotate(-90 213.1 153.7)">9</text>
<text x="215.6" y="153.7" transform="rotate(-90 215.6 153.7)">8</text>
<text x="218.2" y="153.7" transform="rotate(-90 218.2 153.7)">7</text>
<text x="220.7" y="153.7" transform="rotate(-90 220.7 153.7)">6</text>
<text x="109.1" y="158.5">4</text>
<text x="109.1" y="161">5</text>
<text x="130.1" y="161">15</text>
<text x="130.1" y="158.5">16</text>
<text x="109.1" y="163.6">6</text>
<text x="109.1" y="166.1">7</text>
<text x="130.1" y="166.1">13</text>
<text x="130.1" y="163.6">14</text>
<text x="108.5" y="173.7">11</text>
<text x="109.1" y="168.7">8</text>
<text x="109.1" y="171.2">9</text>
<text x="130.1" y="168.7">12</text>
<text x="120.4" y="181" transform="rotate(-90 120.4 181)">10</text>
</g>
<g font-size="1.3" fill="#0f0f0f">
<text x="83.8" y="58.1">D6</text>
<text x="83.8" y="55.5">D7</text>
<text x="83.8" y="60.6">D5</text>
<text x="83.8" y="63.2">D4</text>
<text x="83.8" y="65.7">D3</text>
<text x="83.8" y="68.2">D2</text>
<text x="83.8" y="70.8">D1</text>
<text x="83.8" y="73.3">D0</text>
<text x="137.2" y="88.6">A0</text>
<text x="137.2" y="91.1">A1</text>
<text x="142.2" y="101.3">D018</text>
<text x="142.2" y="103.8">D119</text>
<text x="142.2" y="106.3">D220</text>
<text x="83.8" y="114">A6</text>
<text x="83.8" y="111.4">A7</text>
<text x="142.2" y="111.4">D422</text>
<text x="142.2" y="114">D523</text>
<text x="142.2" y="108.9">D321</text>
<text x="83.8" y="116.5">A5</text>
<text x="83.8" y="119">A4</text>
<text x="142.2" y="119">D725</text>
<text x="142.2" y="116.5">D624</text>
<text x="83.8" y="121.6">A3</text>
<text x="83.8" y="124.1">A2</text>
<text x="83.8" y="129.2">A0</text>
<text x="83.8" y="126.7">A1</text>
<text x="102.9" y="155.9">A7</text>
<text x="102.9" y="160.9">A5</text>
<text x="102.9" y="158.4">A6</text>
<text x="102.9" y="163.5">A4</text>
<text x="102.9" y="166">A3</text>
<text x="102.9" y="168.6">A2</text>
</g>
<g font-size="1.3" fill="#000084">
<text x="100.5" y="61.9">A[0..7]</text>
<text x="141.1" y="143.2">D[0..7]</text>
</g>
<g font-size="1.3" fill="#840084">
<text x="210.1" y="84.4">16V</text>
<text x="191.1" y="104.3" transform="rotate(-90 191.1 104.3)">16V</text>
<text x="183.2" y="109.6" transform="rotate(-90 183.2 109.6)">16V</text>
<text x="212.1" y="124.7">16V</text>
</g>
<g font-size=".8" fill="#840000">
<text x="42.8" y="85">W</text>
<text x="138.3" y="97.7">W</text>
</g>
</svg>
